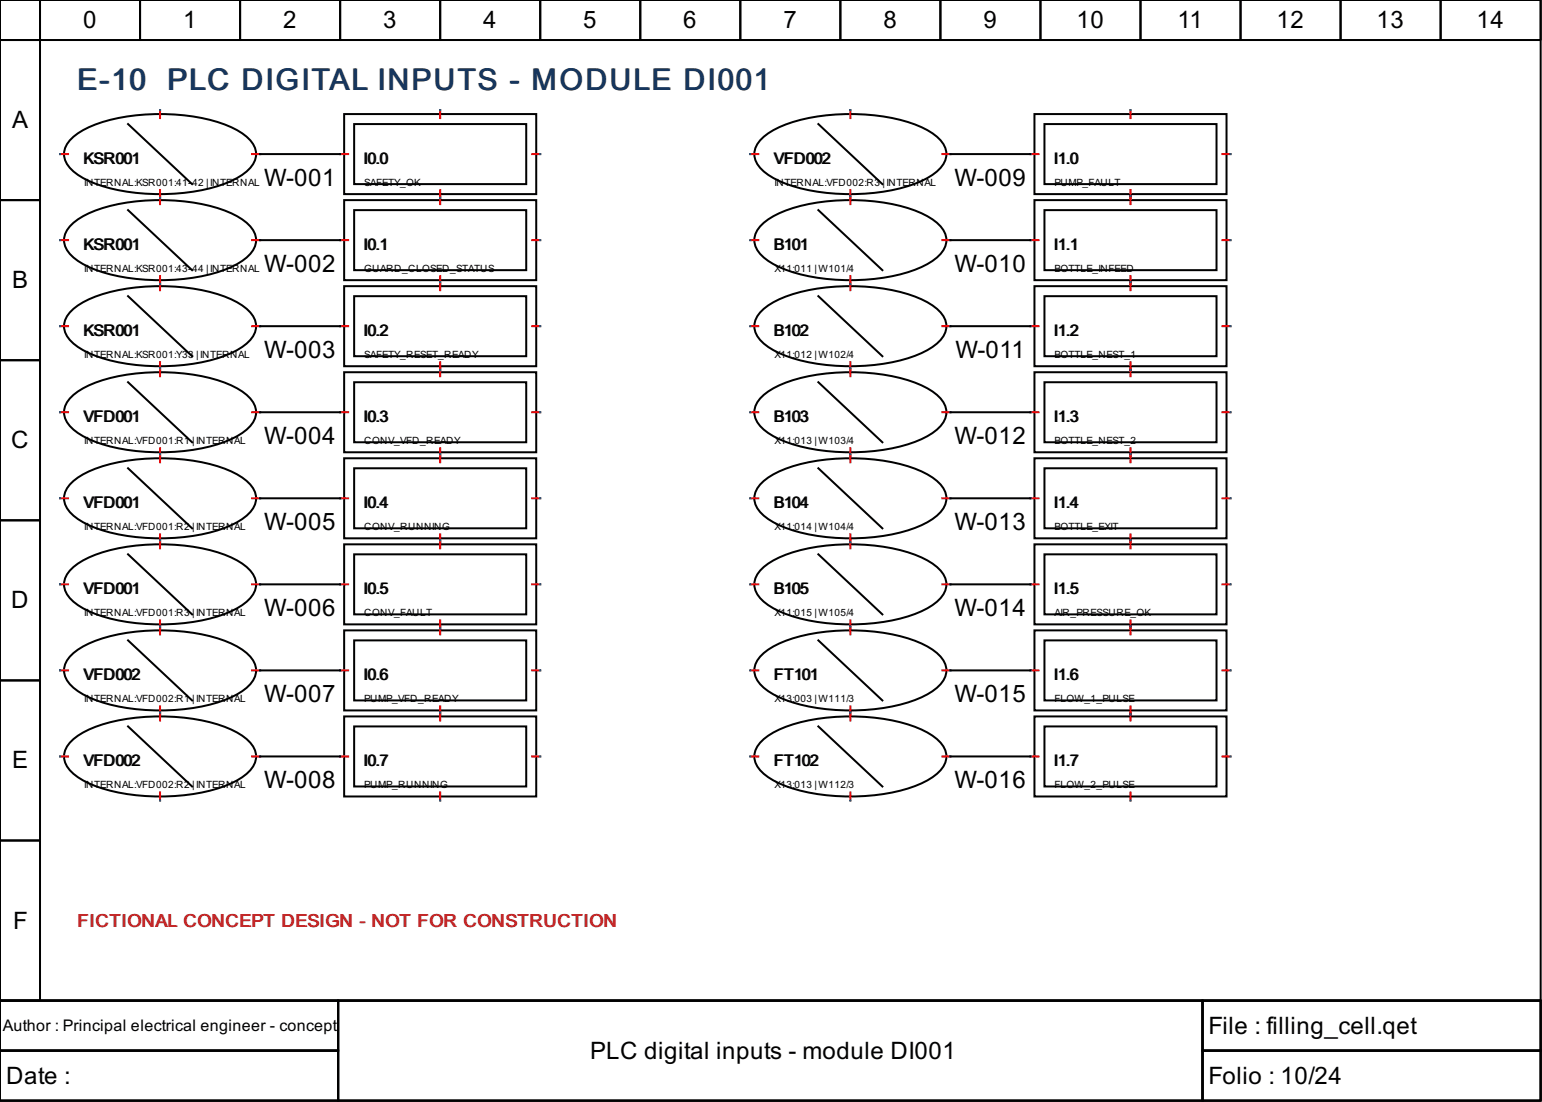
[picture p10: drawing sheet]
<svg xmlns="http://www.w3.org/2000/svg" width="204mm" height="146mm" viewBox="0 0 204 146" stroke-linecap="round" stroke-linejoin="round" font-family="sans-serif">
<g fill="none" stroke="#000" stroke-width=".26">
<path d="M0 0h203.7v132.3h-203.7zM0 0h5.3v5.3h-5.3zM0 5.3h5.3v21.2h-5.3zM5.3 0h13.2v5.3h-13.2zM9.3 18.5a11.7 11.7 0 0 1 5.9-2.8 27.7 27.7 0 0 1 14.4 .7 7.9 7.9 0 0 1 3.9 2.7 2.49 2.49 0 0 1-.5 3.2 11.7 11.7 0 0 1-5.9 2.7 27.7 27.7 0 0 1-14.4-.7 7.9 7.9 0 0 1-3.8-2.6 2.49 2.49 0 0 1 .4-3.2zM16.9 16.4l8.5 7.9M18.5 0h13.2v5.3h-13.2zM31.7 0h13.3v5.3h-13.3zM45 0h13.2v5.3h-13.2zM45.5 15.1h25.4v10.6h-25.4zM46.8 16.4h22.8v7.9h-22.8zM58.2 0h13.2v5.3h-13.2z"/>
<path d="M71.4 0h13.3v5.3h-13.3zM84.7 0h13.2v5.3h-13.2zM97.9 0h13.2v5.3h-13.2zM100.6 18.5a11.7 11.7 0 0 1 5.9-2.8 27.7 27.7 0 0 1 14.4 .7 7.9 7.9 0 0 1 3.9 2.7 2.49 2.49 0 0 1-.5 3.2 11.7 11.7 0 0 1-5.9 2.7 27.7 27.7 0 0 1-14.4-.7 7.9 7.9 0 0 1-3.9-2.6 2.49 2.49 0 0 1 .5-3.2zM108.2 16.4l8.5 7.9M111.1 0h13.3v5.3h-13.3zM124.4 0h13.2v5.3h-13.2zM136.8 15.1h25.4v10.6h-25.4zM137.6 0h13.2v5.3h-13.2zM138.1 16.4h22.8v7.9h-22.8zM150.8 0h13.2v5.3h-13.2zM164 0h13.3v5.3h-13.3z"/>
<path d="M177.3 0h13.2v5.3h-13.2zM190.5 0h13.2v5.3h-13.2zM0 26.5h5.3v21.1h-5.3zM9.3 29.8a11.7 11.7 0 0 1 5.9-2.7 27.7 27.7 0 0 1 14.4 .7 7.9 7.9 0 0 1 3.9 2.6 2.49 2.49 0 0 1-.5 3.3 11.7 11.7 0 0 1-5.9 2.7 27.7 27.7 0 0 1-14.4-.7 7.9 7.9 0 0 1-3.8-2.6 2.49 2.49 0 0 1 .4-3.3zM16.9 39.2l8.5 7.9M16.9 27.8l8.5 7.9M34.4 20.4h10.6M34.4 31.8h10.6M45.5 26.5h25.4v10.5h-25.4zM45.5 37.8h25.4v10.6h-25.4zM46.8 27.8h22.8v7.9h-22.8zM46.8 39.2h22.8v7.9h-22.8z"/>
<path d="M100.6 29.8a11.7 11.7 0 0 1 5.9-2.7 27.7 27.7 0 0 1 14.4 .7 7.9 7.9 0 0 1 3.9 2.6 2.49 2.49 0 0 1-.5 3.3 11.7 11.7 0 0 1-5.9 2.7 27.7 27.7 0 0 1-14.4-.7 7.9 7.9 0 0 1-3.9-2.6 2.49 2.49 0 0 1 .5-3.3zM108.2 39.2l8.5 7.9M108.2 27.8l8.5 7.9M125.7 20.4h10.6M125.7 31.8h10.6M136.8 26.5h25.4v10.5h-25.4zM136.8 37.8h25.4v10.6h-25.4zM138.1 27.8h22.8v7.9h-22.8zM138.1 39.2h22.8v7.9h-22.8zM0 47.6h5.3v21.2h-5.3zM9.3 41.2a11.7 11.7 0 0 1 5.9-2.7 27.7 27.7 0 0 1 14.4 .7 7.9 7.9 0 0 1 3.9 2.6 2.49 2.49 0 0 1-.5 3.2 11.7 11.7 0 0 1-5.9 2.8 27.7 27.7 0 0 1-14.4-.7 7.9 7.9 0 0 1-3.8-2.7 2.49 2.49 0 0 1 .4-3.2zM9.3 52.6a11.7 11.7 0 0 1 5.9-2.8 27.7 27.7 0 0 1 14.4 .7 7.9 7.9 0 0 1 3.9 2.7 2.49 2.49 0 0 1-.5 3.2 11.7 11.7 0 0 1-5.9 2.8 27.7 27.7 0 0 1-14.4-.7 7.9 7.9 0 0 1-3.8-2.7 2.49 2.49 0 0 1 .4-3.2z"/>
<path d="M16.9 50.5l8.5 8M34.4 43.1h10.6M34.4 54.5h10.6M45.5 49.2h25.4v10.6h-25.4zM46.8 50.5h22.8v8h-22.8zM100.6 41.2a11.7 11.7 0 0 1 5.9-2.7 27.7 27.7 0 0 1 14.4 .7 7.9 7.9 0 0 1 3.9 2.6 2.49 2.49 0 0 1-.5 3.2 11.7 11.7 0 0 1-5.9 2.8 27.7 27.7 0 0 1-14.4-.7 7.9 7.9 0 0 1-3.9-2.7 2.49 2.49 0 0 1 .5-3.2zM100.6 52.6a11.7 11.7 0 0 1 5.9-2.8 27.7 27.7 0 0 1 14.4 .7 7.9 7.9 0 0 1 3.9 2.7 2.49 2.49 0 0 1-.5 3.2 11.7 11.7 0 0 1-5.9 2.8 27.7 27.7 0 0 1-14.4-.7 7.9 7.9 0 0 1-3.9-2.7 2.49 2.49 0 0 1 .5-3.2zM108.2 50.5l8.5 8M125.7 43.1h10.6M125.7 54.5h10.6M136.8 49.2h25.4v10.6h-25.4zM138.1 50.5h22.8v8h-22.8z"/>
<path d="M0 68.8h5.3v21.2h-5.3zM9.3 64a11.7 11.7 0 0 1 5.9-2.8 27.7 27.7 0 0 1 14.4 .7 7.9 7.9 0 0 1 3.9 2.7 2.49 2.49 0 0 1-.5 3.2 11.7 11.7 0 0 1-5.9 2.8 27.7 27.7 0 0 1-14.4-.8 7.9 7.9 0 0 1-3.8-2.6 2.49 2.49 0 0 1 .4-3.2zM9.3 75.3a11.7 11.7 0 0 1 5.9-2.7 27.7 27.7 0 0 1 14.4 .7 7.9 7.9 0 0 1 3.9 2.7 2.49 2.49 0 0 1-.5 3.2 11.7 11.7 0 0 1-5.9 2.7 27.7 27.7 0 0 1-14.4-.7 7.9 7.9 0 0 1-3.8-2.6 2.49 2.49 0 0 1 .4-3.3zM16.9 61.9l8.5 8M16.9 73.3l8.5 7.9M34.4 65.9h10.6M34.4 77.3h10.6M45.5 60.6h25.4v10.6h-25.4zM45.5 72h25.4v10.6h-25.4zM46.8 61.9h22.8v8h-22.8zM46.8 73.3h22.8v7.9h-22.8zM100.6 75.3a11.7 11.7 0 0 1 5.9-2.7 27.7 27.7 0 0 1 14.4 .7 7.9 7.9 0 0 1 3.9 2.7 2.49 2.49 0 0 1-.5 3.2 11.7 11.7 0 0 1-5.9 2.7 27.7 27.7 0 0 1-14.4-.7 7.9 7.9 0 0 1-3.9-2.6 2.49 2.49 0 0 1 .5-3.3z"/>
<path d="M100.6 64a11.7 11.7 0 0 1 5.9-2.8 27.7 27.7 0 0 1 14.4 .7 7.9 7.9 0 0 1 3.9 2.7 2.49 2.49 0 0 1-.5 3.2 11.7 11.7 0 0 1-5.9 2.8 27.7 27.7 0 0 1-14.4-.8 7.9 7.9 0 0 1-3.9-2.6 2.49 2.49 0 0 1 .5-3.2zM108.2 73.3l8.5 7.9M108.2 61.9l8.5 8M125.7 65.9h10.6M125.7 77.3h10.6M136.8 60.6h25.4v10.6h-25.4zM136.8 72h25.4v10.6h-25.4zM138.1 61.9h22.8v8h-22.8zM138.1 73.3h22.8v7.9h-22.8zM0 90h5.3v21.1h-5.3zM9.3 86.7a11.7 11.7 0 0 1 5.9-2.7 27.7 27.7 0 0 1 14.4 .7 7.9 7.9 0 0 1 3.9 2.6 2.49 2.49 0 0 1-.5 3.2 11.7 11.7 0 0 1-5.9 2.8 27.7 27.7 0 0 1-14.4-.7 7.9 7.9 0 0 1-3.8-2.7 2.49 2.49 0 0 1 .4-3.2zM9.3 98.1a11.7 11.7 0 0 1 5.9-2.8 27.7 27.7 0 0 1 14.4 .8 7.9 7.9 0 0 1 3.9 2.6 2.49 2.49 0 0 1-.5 3.2 11.7 11.7 0 0 1-5.9 2.8 27.7 27.7 0 0 1-14.4-.7 7.9 7.9 0 0 1-3.8-2.7 2.49 2.49 0 0 1 .4-3.2z"/>
<path d="M16.9 84.7l8.5 7.9M16.9 96l8.5 8M34.4 88.6h10.6M45.5 83.3h25.4v10.6h-25.4zM45.5 94.7h25.4v10.6h-25.4zM46.8 84.7h22.8v7.9h-22.8zM46.8 96h22.8v8h-22.8zM100.6 86.7a11.7 11.7 0 0 1 5.9-2.7 27.7 27.7 0 0 1 14.4 .7 7.9 7.9 0 0 1 3.9 2.6 2.49 2.49 0 0 1-.5 3.2 11.7 11.7 0 0 1-5.9 2.8 27.7 27.7 0 0 1-14.4-.7 7.9 7.9 0 0 1-3.9-2.7 2.49 2.49 0 0 1 .5-3.2zM100.6 98.1a11.7 11.7 0 0 1 5.9-2.8 27.7 27.7 0 0 1 14.4 .8 7.9 7.9 0 0 1 3.9 2.6 2.49 2.49 0 0 1-.5 3.2 11.7 11.7 0 0 1-5.9 2.8 27.7 27.7 0 0 1-14.4-.7 7.9 7.9 0 0 1-3.9-2.7 2.49 2.49 0 0 1 .5-3.2zM108.2 84.7l8.5 7.9M108.2 96l8.5 8M125.7 88.6h10.6"/>
<path d="M136.8 94.7h25.4v10.6h-25.4zM136.8 83.3h25.4v10.6h-25.4zM138.1 96h22.8v8h-22.8zM138.1 84.7h22.8v7.9h-22.8zM0 111.1h5.3v21.2h-5.3zM34.4 100h10.6M125.7 100h10.6M0 132.3h203.7v13.2h-203.7zM0 132.3h44.7v6.6h-44.7zM0 138.9h44.7v6.6h-44.7zM44.7 132.3h114.3v13.2h-114.3zM159 132.3h44.7v6.6h-44.7z"/>
<path d="M159 138.9h44.7v6.6h-44.7z"/>
</g>
<g fill="none" stroke="#f00" stroke-width=".26">
<path d="M21.2 14.6v1M58.2 14.6v1M112.4 14.6v1M149.5 14.6v1M7.9 31.8h1.1M7.9 20.4h1.1M21.2 25.1v1.9M21.2 36.5v1.9M33.3 31.8h1.1M33.3 20.4h1.1M45 31.8h1M45 20.4h1"/>
<path d="M58.2 25.1v1.9M58.2 36.5v1.9M70.4 31.8h1M70.4 20.4h1M99.2 31.8h1.1M99.2 20.4h1.1M112.4 25.1v1.9M112.4 36.5v1.9M124.6 31.8h1.1M124.6 20.4h1.1M136.3 31.8h1M136.3 20.4h1"/>
<path d="M149.5 25.1v1.9M149.5 36.5v1.9M161.7 31.8h1M161.7 20.4h1M7.9 43.1h1.1M7.9 54.5h1.1M21.2 47.9v1.8M21.2 59.3v1.8M33.3 43.1h1.1M33.3 54.5h1.1M45 43.1h1M45 54.5h1"/>
<path d="M58.2 47.9v1.8M58.2 59.3v1.8M70.4 43.1h1M70.4 54.5h1M99.2 43.1h1.1M99.2 54.5h1.1M112.4 47.9v1.8M112.4 59.3v1.8M124.6 43.1h1.1M124.6 54.5h1.1M136.3 43.1h1M136.3 54.5h1"/>
<path d="M149.5 47.9v1.8M149.5 59.3v1.8M161.7 43.1h1M161.7 54.5h1M7.9 65.9h1.1M7.9 77.3h1.1M21.2 70.6v1.9M33.3 65.9h1.1M33.3 77.3h1.1M45 65.9h1M45 77.3h1M58.2 70.6v1.9"/>
<path d="M70.4 65.9h1M70.4 77.3h1M99.2 65.9h1.1M99.2 77.3h1.1M112.4 70.6v1.9M124.6 65.9h1.1M124.6 77.3h1.1M136.3 65.9h1M136.3 77.3h1M149.5 70.6v1.9M161.7 65.9h1M161.7 77.3h1"/>
<path d="M7.9 88.6h1.1M21.2 82v1.9M21.2 93.4v1.8M33.3 88.6h1.1M45 88.6h1M58.2 82v1.9M58.2 93.4v1.8M70.4 88.6h1M99.2 88.6h1.1M112.4 82v1.9M112.4 93.4v1.8M124.6 88.6h1.1"/>
<path d="M136.3 88.6h1M149.5 82v1.9M149.5 93.4v1.8M161.7 88.6h1M7.9 100h1.1M21.2 104.8v1M33.3 100h1.1M45 100h1M58.2 104.8v1M70.4 100h1M99.2 100h1.1M112.4 104.8v1"/>
<path d="M124.6 100h1.1M136.3 100h1M149.5 104.8v1M161.7 100h1"/>
</g>
<g fill="none" stroke="#00f" stroke-width=".26">
<path d="M21.2 14.6h.1M58.2 14.6h.1M112.4 14.6h.1M149.5 14.6h.1M7.9 20.4h.1M7.9 31.8h.1M21.2 25.9h.1M21.2 26.2h.1M21.2 37.3h.1M21.2 37.6h.1M34.4 20.4h.1M34.4 31.8h.1"/>
<path d="M45 20.4h.1M45 31.8h.1M58.2 25.9h.1M58.2 26.2h.1M58.2 37.3h.1M58.2 37.6h.1M71.4 20.4h.1M71.4 31.8h.1M99.2 20.4h.1M99.2 31.8h.1M112.4 25.9h.1M112.4 26.2h.1"/>
<path d="M112.4 37.3h.1M112.4 37.6h.1M125.7 20.4h.1M125.7 31.8h.1M136.3 20.4h.1M136.3 31.8h.1M149.5 25.9h.1M149.5 26.2h.1M149.5 37.3h.1M149.5 37.6h.1M162.7 20.4h.1M162.7 31.8h.1"/>
<path d="M7.9 43.1h.1M7.9 54.5h.1M21.2 48.7h.1M21.2 48.9h.1M34.4 43.1h.1M34.4 54.5h.1M45 43.1h.1M45 54.5h.1M58.2 48.7h.1M58.2 48.9h.1M71.4 43.1h.1M71.4 54.5h.1"/>
<path d="M99.2 43.1h.1M99.2 54.5h.1M112.4 48.7h.1M112.4 48.9h.1M125.7 43.1h.1M125.7 54.5h.1M136.3 43.1h.1M136.3 54.5h.1M149.5 48.7h.1M149.5 48.9h.1M162.7 43.1h.1M162.7 54.5h.1"/>
<path d="M7.9 65.9h.1M7.9 77.3h.1M21.2 60.1h.1M21.2 60.3h.1M21.2 71.4h.1M21.2 71.7h.1M34.4 65.9h.1M34.4 77.3h.1M45 65.9h.1M45 77.3h.1M58.2 60.1h.1M58.2 60.3h.1"/>
<path d="M58.2 71.4h.1M58.2 71.7h.1M71.4 65.9h.1M71.4 77.3h.1M99.2 65.9h.1M99.2 77.3h.1M112.4 60.1h.1M112.4 60.3h.1M112.4 71.4h.1M112.4 71.7h.1M125.7 65.9h.1M125.7 77.3h.1"/>
<path d="M136.3 65.9h.1M136.3 77.3h.1M149.5 60.1h.1M149.5 60.3h.1M149.5 71.4h.1M149.5 71.7h.1M162.7 65.9h.1M162.7 77.3h.1M7.9 88.6h.1M21.2 82.8h.1M21.2 83.1h.1M21.2 94.2h.1"/>
<path d="M21.2 94.5h.1M34.4 88.6h.1M45 88.6h.1M58.2 82.8h.1M58.2 83.1h.1M58.2 94.2h.1M58.2 94.5h.1M71.4 88.6h.1M99.2 88.6h.1M112.4 82.8h.1M112.4 83.1h.1M112.4 94.2h.1"/>
<path d="M112.4 94.5h.1M125.7 88.6h.1M136.3 88.6h.1M149.5 82.8h.1M149.5 83.1h.1M149.5 94.2h.1M149.5 94.5h.1M162.7 88.6h.1M7.9 100h.1M21.2 105.8h.1M34.4 100h.1M45 100h.1"/>
<path d="M58.2 105.8h.1M71.4 100h.1M99.2 100h.1M112.4 105.8h.1M125.7 100h.1M136.3 100h.1M149.5 105.8h.1M162.7 100h.1"/>
</g>
<g font-size="4" fill="#17365d">
<text x="10.2" y="11.9">E-10</text>
<text x="22.1" y="11.9">PLC DIGITAL INPUTS - MODULE DI001</text>
</g>
<g font-size="3.2">
<text x="11" y="3.7">0</text>
<text x="24.2" y="3.7">1</text>
<text x="37.4" y="3.7">2</text>
<text x="50.7" y="3.7">3</text>
<text x="63.9" y="3.7">4</text>
<text x="77.1" y="3.7">5</text>
<text x="90.4" y="3.7">6</text>
<text x="103.6" y="3.7">7</text>
<text x="116.8" y="3.7">8</text>
<text x="130" y="3.7">9</text>
<text x="142.3" y="3.7">10</text>
<text x="155.7" y="3.7">11</text>
<text x="168.8" y="3.7">12</text>
<text x="182" y="3.7">13</text>
<text x="195.3" y="3.7">14</text>
<text x="1.6" y="16.9">A</text>
<text x="34.9" y="24.6">W-001</text>
<text x="126.2" y="24.6">W-009</text>
<text x="34.9" y="36">W-002</text>
<text x="126.2" y="36">W-010</text>
<text x="1.6" y="38.1">B</text>
<text x="34.9" y="47.4">W-003</text>
<text x="126.3" y="47.4">W-011</text>
<text x="1.5" y="59.3">C</text>
<text x="34.9" y="58.7">W-004</text>
<text x="126.2" y="58.7">W-012</text>
<text x="34.9" y="70.1">W-005</text>
<text x="126.2" y="70.1">W-013</text>
<text x="1.5" y="80.4">D</text>
<text x="34.9" y="81.5">W-006</text>
<text x="126.2" y="81.5">W-014</text>
<text x="34.9" y="92.9">W-007</text>
<text x="126.2" y="92.9">W-015</text>
<text x="1.6" y="101.6">E</text>
<text x="34.9" y="104.2">W-008</text>
<text x="126.2" y="104.2">W-016</text>
<text x="1.7" y="122.8">F</text>
<text x="159.8" y="136.7">File : filling_cell.qet</text>
<text x=".8" y="143.3">Date :</text>
<text x="78.1" y="140">PLC digital inputs - module DI001</text>
<text x="159.8" y="143.3">Folio : 10/24</text>
</g>
<text font-size="2.4" fill="#b91c1c" x="10.2" y="122.5">FICTIONAL CONCEPT DESIGN - NOT FOR CONSTRUCTION</text>
<g font-size="2.1">
<text x="11" y="21.7">KSR001</text>
<text x="48" y="21.7">I0.0</text>
<text x="102.3" y="21.7">VFD002</text>
<text x="139.3" y="21.7">I1.0</text>
<text x="11" y="33.1">KSR001</text>
<text x="48" y="33.1">I0.1</text>
<text x="102.4" y="33.1">B101</text>
<text x="139.3" y="33.1">I1.1</text>
<text x="11" y="44.5">KSR001</text>
<text x="48" y="44.5">I0.2</text>
<text x="102.4" y="44.5">B102</text>
<text x="139.3" y="44.5">I1.2</text>
<text x="11" y="55.8">VFD001</text>
<text x="48" y="55.8">I0.3</text>
<text x="102.4" y="55.8">B103</text>
<text x="139.3" y="55.8">I1.3</text>
<text x="11" y="67.2">VFD001</text>
<text x="48" y="67.2">I0.4</text>
<text x="102.4" y="67.2">B104</text>
<text x="139.3" y="67.2">I1.4</text>
<text x="11" y="78.6">VFD001</text>
<text x="48" y="78.6">I0.5</text>
<text x="102.4" y="78.6">B105</text>
<text x="139.3" y="78.6">I1.5</text>
<text x="11" y="90">VFD002</text>
<text x="48" y="90">I0.6</text>
<text x="102.4" y="90">FT101</text>
<text x="139.3" y="90">I1.6</text>
<text x="11" y="101.3">VFD002</text>
<text x="48" y="101.3">I0.7</text>
<text x="102.4" y="101.3">FT102</text>
<text x="139.3" y="101.3">I1.7</text>
<text x=".4" y="136.3">Author : Principal electrical engineer - concept</text>
</g>
<g font-size="1.3">
<text x="11.1" y="24.6">INTERNAL:KSR001:41-42 |INTERNAL</text>
<text x="48.2" y="24.6">SAFETY_OK</text>
<text x="102.4" y="24.6">INTERNAL:VFD002:R3 |INTERNAL</text>
<text x="139.4" y="24.6">PUMP_FAULT</text>
<text x="11.1" y="36">INTERNAL:KSR001:43-44 |INTERNAL</text>
<text x="48.2" y="36">GUARD_CLOSED_STATUS</text>
<text x="102.4" y="36">X11:011 |W101/4</text>
<text x="139.4" y="36">BOTTLE_INFEED</text>
<text x="11.1" y="47.4">INTERNAL:KSR001:Y33 |INTERNAL</text>
<text x="48.2" y="47.4">SAFETY_RESET_READY</text>
<text x="102.4" y="47.4">X11:012 |W102/4</text>
<text x="139.4" y="47.4">BOTTLE_NEST_1</text>
<text x="11.1" y="58.7">INTERNAL:VFD001:R1 |INTERNAL</text>
<text x="48.2" y="58.7">CONV_VFD_READY</text>
<text x="102.4" y="58.7">X11:013 |W103/4</text>
<text x="139.4" y="58.7">BOTTLE_NEST_2</text>
<text x="11.1" y="70.1">INTERNAL:VFD001:R2 |INTERNAL</text>
<text x="48.2" y="70.1">CONV_RUNNING</text>
<text x="102.4" y="70.1">X11:014 |W104/4</text>
<text x="139.4" y="70.1">BOTTLE_EXIT</text>
<text x="11.1" y="81.5">INTERNAL:VFD001:R3 |INTERNAL</text>
<text x="48.2" y="81.5">CONV_FAULT</text>
<text x="102.4" y="81.5">X11:015 |W105/4</text>
<text x="139.4" y="81.5">AIR_PRESSURE_OK</text>
<text x="11.1" y="92.9">INTERNAL:VFD002:R1 |INTERNAL</text>
<text x="48.2" y="92.9">PUMP_VFD_READY</text>
<text x="102.4" y="92.9">X13:003 |W111/3</text>
<text x="139.4" y="92.9">FLOW_1_PULSE</text>
<text x="11.1" y="104.2">INTERNAL:VFD002:R2 |INTERNAL</text>
<text x="48.2" y="104.2">PUMP_RUNNING</text>
<text x="102.4" y="104.2">X13:013 |W112/3</text>
<text x="139.4" y="104.2">FLOW_2_PULSE</text>
</g>
</svg>
